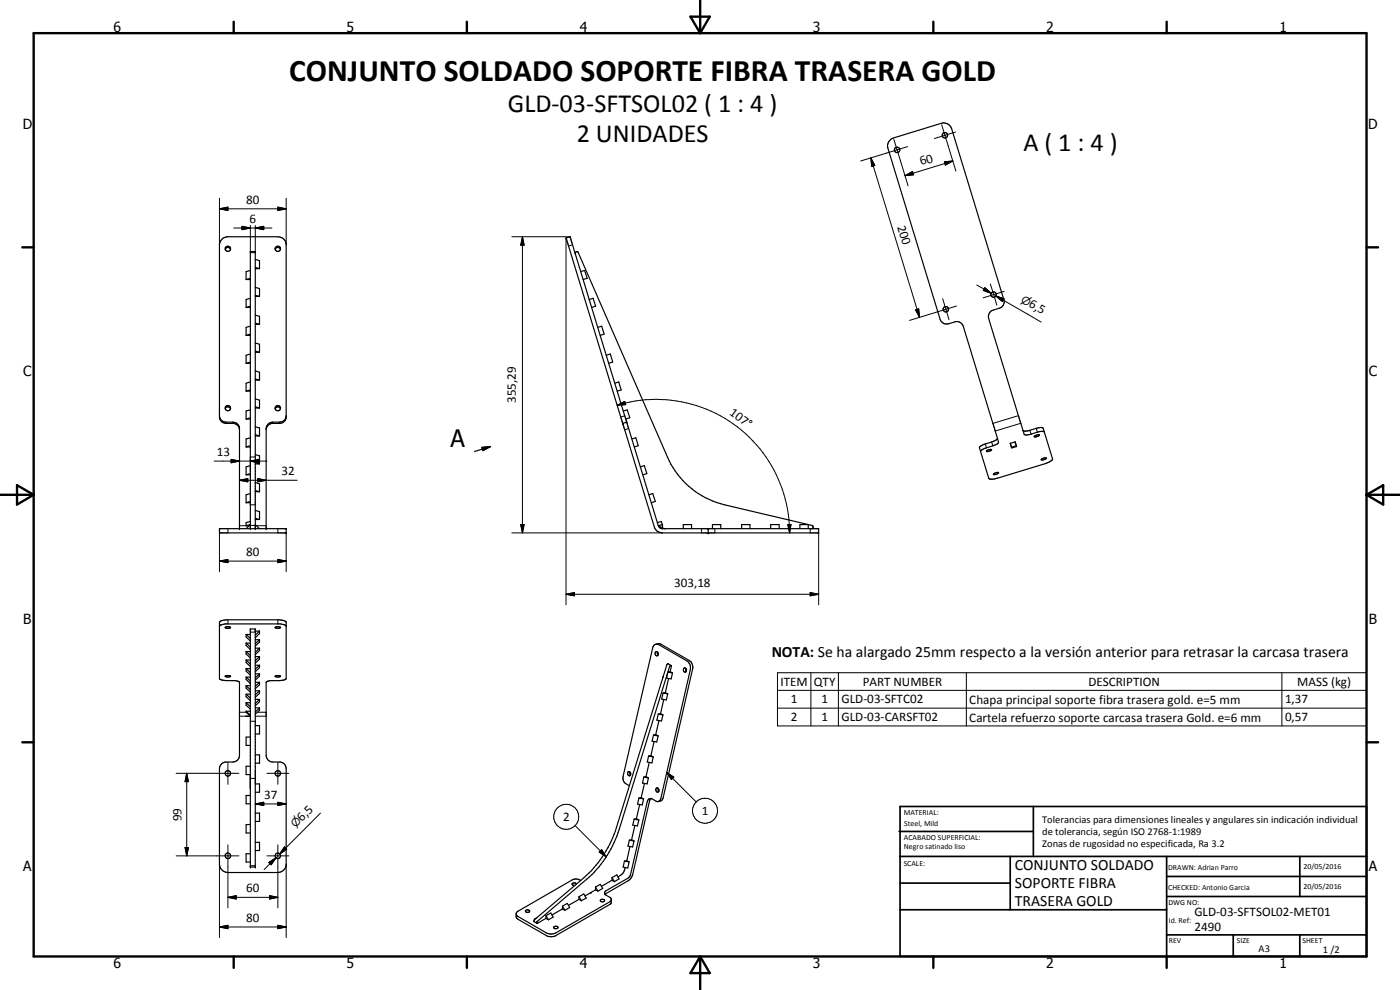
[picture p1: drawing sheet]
<svg xmlns="http://www.w3.org/2000/svg" width="420mm" height="297mm" viewBox="0 0 420 297" stroke-linecap="round" stroke-linejoin="round" font-family="sans-serif">
<g fill="none" stroke="#000" stroke-width=".35">
<path d="M67.6 74.8a.8 .8 0 0 1 .8-.6 .8 .8 0 0 1 .8 .6M76.6 77.9l1.3 .3v2.4M82.6 74.8a.8 .8 0 0 1 .8-.6 .8 .8 0 0 1 .7 .6M169.9 71.4l1.2-.4 .1 .4 16.6 54.3M169.9 71.4v.1M169.9 71.5l17 55.5M172.6 76.2a.5 .5 0 0 1 .3-.7 .5 .5 0 0 1 .7 .3l26.7 61.3a24.8 24.8 0 0 0 17.2 14.4l26.2 6.1 .3 .3-.3 .7M73.9 83.9h1.2M73.9 92.2h1.2M75.1 81.2l-1.2 .3v2.4M75.1 83.5l-1.2 .4M75.1 89.5l-1.2 .4v2.3"/>
<path d="M75.1 97.9l-1.2 .3v2.4M75.1 91.9l-1.2 .3M76.6 86.2l1.3 .4v2.3M76.6 94.6l1.3 .3v2.4M76.6 88.6l1.3 .3M76.6 88.9h1.3M76.6 80.2l1.3 .4M76.6 80.6h1.3M76.6 96.9l1.3 .4M76.6 97.3h1.3M174.3 81.5l1.2-.3 .7 2.3-1.2 .4M176.8 89.9l1.2-.4 .8 2.4-1.2 .3"/>
<path d="M179.4 98.2l1.2-.3 .7 2.3-1.2 .4M73.9 100.6h1.2M73.9 117.3h1.2M73.9 109h1.2M75.1 106.2l-1.2 .4v2.4M75.1 114.6l-1.2 .4v2.3M75.1 100.2l-1.2 .4M75.1 117l-1.2 .3M75.1 108.6l-1.2 .4M76.6 102.9l1.3 .4v2.4M76.6 111.3l1.3 .4v2.3M76.6 119.7l1.3 .4v2.3"/>
<path d="M76.6 105.3l1.3 .4M76.6 105.7h1.3M76.6 113.7l1.3 .3M76.6 114h1.3M181.9 106.6l1.3-.4 .7 2.4-1.2 .4M184.5 115l1.2-.4 .7 2.4-1.2 .3M65.9 124.8a1.93 1.93 0 0 0 2 1.9h2l1 .2 .7 .7 .2 .7M67.6 122.6a.81 .81 0 0 1 .8-.6 .81 .81 0 0 1 .8 .6M71.8 128.3a2.18 2.18 0 0 0-1.6-1.3h-2.3a2.01 2.01 0 0 1-2-1.9v-51.7a2.52 2.52 0 0 1 2.5-2.4h15a2.5 2.5 0 0 1 2.5 2.1v52a1.94 1.94 0 0 1-2 1.9l-2.7 .2-.9 .5-.4 .9M71.8 128.3l.1 .6M71.9 128.6v30M73.9 134.1h1.2"/>
<path d="M73.9 125.7h1.2M75.1 123l-1.2 .3v2.4M75.1 131.4l-1.2 .3v2.4M75.1 139.7l-1.2 .4v2.4M75.1 133.7l-1.2 .4M75.1 125.3l-1.2 .4M76.6 128.1l1.3 .3v2.4M76.6 136.4l1.3 .4v2.4M76.6 138.8l1.3 .4M76.6 139.2h1.3M76.6 122l1.3 .4M76.6 122.4h1.3"/>
<path d="M76.6 130.4l1.3 .4M76.6 130.8h1.3M79.9 128.6v30M79.9 128.6v.3M82.6 122.6a.81 .81 0 0 1 .8-.6 .81 .81 0 0 1 .7 .6M85.9 124.8a1.94 1.94 0 0 1-2 1.9h-2a2.01 2.01 0 0 0-2 1.9M144.6 134.2l2.6-.2-2.3 1.2zM147.2 134l-4.8 1.5M186.9 127l9.5 31.1a2.46 2.46 0 0 0 2.4 1.8h46.9v-1.3h-47.2l-.5-.2-.4-.7M186.9 127h.1M187.1 123.3l1.1-.3 .8 2.3-1.2 .4M187.8 125.7l.3 .9"/>
<path d="M188.1 126.6l9.5 31.1M188.1 126.7l-1.2 .3M188.1 126.7h.1M189.6 131.7l1.2-.3 .7 2.3-1.1 .4M296.1 135.2l1.5-.3-.3 .4-1 .2-.3-.1zM299.4 131.5l-.9 .7-3.2 1.1a1.82 1.82 0 0 0-1.3 1.1l.3 1.1M303.2 133l1.5-.4 .4 1.4-1.5 .4zM303.3 133.3h.1M304.6 132.6l.4 1.1-1.4 .5-.4-1.2M307 129.2a2.04 2.04 0 0 0 2.1-.1l3.4-.8 .6 .2 .3 1.2M310.5 130.9l.1-.2a1 1 0 0 1 1.3-.1l-1.1 .5h-.4zM312.5 137.8l.8-.4 .7 .1a1.24 1.24 0 0 1-1.5 .3z"/>
<path d="M313.4 129.7a1.84 1.84 0 0 0-2 0l-2 .6a2.36 2.36 0 0 1-2 0l-10.7-34.8a2 2 0 0 1 1.4-2.5l1.9-.5a1.94 1.94 0 0 0 1.3-2.5l-15.7-51.3a2.47 2.47 0 0 0-3.1-1.7l-14.4 4.4a2.54 2.54 0 0 0-1.6 3.1l15.6 51.3a2.08 2.08 0 0 0 2.6 1.4l1.9-.6a2.05 2.05 0 0 1 2.5 1.3l10.6 34.7a1.77 1.77 0 0 1-1.7 1.2l-2.3 .7a1.8 1.8 0 0 0-1.4 1M313.4 129.7l2.5 8a1.9 1.9 0 0 1-1.9 1.3l-14.6 4.5a3.3 3.3 0 0 1-2.7 0l-2.4-8M65.9 158.6h20v1.3h-20zM73.9 150.8h1.2M73.9 157.7l1.2-.3-1.2 1.2M73.9 157.7h.8M73.9 142.5h1.2M75.1 158.6v-83.1h1.5v83.1M75.1 148.1l-1.2 .4v2.3M75.1 156.5l-1.2 .3v.9M75.1 150.5l-1.2 .3M75.1 142.1l-1.2 .4"/>
<path d="M76.6 155.5l1.3 .4M76.6 155.9h1.3M76.6 153.2l1.3 .3v2.4M76.6 144.8l1.3 .4v2.3M76.6 157.4l1.3 1.2M76.6 147.2l1.3 .3M76.6 147.5h1.3M192.2 140.1l1.2-.4 .7 2.4-1.2 .4M194.7 148.5l1.2-.4 .8 2.4-1.2 .3M197.3 156.8l1.2-.3 .3 .9M197.8 157.7l1 .8M198.8 157.4l-1.2 .3"/>
<path d="M198.8 157.4v1.2M198.8 158.5l.6 .1M205.1 158.6v-1.2h2.4v1.2M212.5 158.6v1.3M213.8 158.6v-1.2h2.5v1.2M222.6 158.6v-1.2h2.5v1.2M231.3 158.6v-1.2h2.5v1.2M240.1 158.6v-1.2h2.5v1.2M298.1 142.2v.1M298.2 142.2l.3-.2a.87 .87 0 0 1 1.2-.1l-1.1 .5h-.4zM65.9 186.6l.6-.4 1.5-.2h15.7l1.6 .2 .6 .4v17l-.7 .4-4 .2-.9 .2-.4 .4v22.2a1.98 1.98 0 0 0 2 1.6h2.3a2.07 2.07 0 0 1 1.7 2v29a2.57 2.57 0 0 1-2.5 2.2h-15a2.59 2.59 0 0 1-2.5-2.5v-29l.3-.7 .7-.7 .6-.3h2.4a2 2 0 0 0 2-2v-21.8l-1-.5-3-.1a2.47 2.47 0 0 1-2-.6zM67.6 188.2l1-.2 .6 .3-1.1 .2z"/>
<path d="M69.2 188.3h.1M73.9 195.5h1.2M73.9 190.4v.7l1.2 1.2M73.9 193v.7l1.2 1.2M73.9 195.5v.7l1.2 1.2M73.9 198v.8l1.2 1.2M73.9 190.4l1.2 1.2M73.9 190.4h1.2M73.9 195.5l1.2 1.2M73.9 198l1.2 1.3M73.9 198h1.2M73.9 193l1.2 1.1"/>
<path d="M73.9 193h1.2M75.1 188.7h1.5v71.4h-1.5zM76.6 197h1.3M76.6 191.9h1.3M76.6 189.4h1.3M76.6 194.5h1.3M76.6 199.6h1.3M77.9 189.4v.7l-1.3 1.2M77.9 191.9v.8l-1.3 1.1M77.9 194.5v.7l-1.3 1.2M77.9 197v.8l-1.3 1.2M77.9 199.6v.7l-1.3 1.2"/>
<path d="M77.9 197l-1.3 1.2M77.9 191.9l-1.3 1.2M77.9 189.4l-1.3 1.1M77.9 194.5l-1.3 1.2M77.9 199.6l-1.3 1.2M82.6 188.2l.2-.1a1.08 1.08 0 0 1 1.3 .2l-1.1 .2zM84.2 188.3h-.1M85.9 187.8l-.4-.3-1.4-.3h-16.8a1.56 1.56 0 0 0-1.4 .7M196.8 193.3l1.4-.1 8.6 5a2.41 2.41 0 0 1 1 2.6l-8.8 38.6-.6 .9-.9 .2M197.3 195.6l.2 .9M201.4 199.7l-.8-.5-.5 .4-15.1 48.7a33.2 33.2 0 0 1-9.7 15l-14.9 12.6-.1 .7 .9 .4M201.4 199.7l-.5 .3-15.1 48.8a32.3 32.3 0 0 1-9.7 15l-14.9 12.7v.5"/>
<path d="M201.4 199.7l-.3 1.8M67.6 202.9l.4-.2h1l.2 .2M67.6 202.9v.1M67.6 203h1.6M69.2 202.9v.1M73.9 200.6v.7l1.2 1.3M73.9 203.2v.7l1.2 1.2M73.9 205.7v.8l1.2 1.1M73.9 208.3v.7l1.2 1.2M73.9 210.9v.7l1.2 1.2M73.9 213.4v.3l1.2 1.2h-1.2h1.2M73.9 200.6l1.2 1.2"/>
<path d="M73.9 200.6h1.2M73.9 205.7l1.2 1.2M73.9 205.7h1.2M73.9 210.9l1.2 1.1M73.9 210.9h1.2M73.9 213.4l1.2 1.2M73.9 213.4h1.2M73.9 208.3l1.2 1.2M73.9 208.3h1.2M73.9 203.2l1.2 1.1M73.9 203.2h1.2M76.6 217.7h1.3v2.5h-1.3"/>
<path d="M76.6 212.4h1.3M76.6 207.3h1.3M76.6 202.2h1.3M76.6 204.7h1.3M76.6 209.8h1.3M77.9 202.2v.7l-1.3 1.2M77.9 204.7v.7l-1.3 1.2M77.9 207.3v.7l-1.3 1.2M77.9 209.8v.8l-1.3 1.2M77.9 212.4v.7l-1.3 1.2M77.9 212.4l-1.3 1.2M77.9 207.3l-1.3 1.1"/>
<path d="M77.9 202.2l-1.3 1.2M77.9 204.7l-1.3 1.2M77.9 209.8l-1.3 1.2M82.6 202.9l.4-.2h.8l.4 .2M82.6 202.9v.1M82.6 203h1.5M84.2 202.9l-.1 .1M197.6 214.2l-.5 1.9 1.4 .2 .5-1.8M197.6 214.2l1.4 .3M197.8 216.2l-1 4.2M198.2 214.1l.8 .4M198.2 214.1l-.6 .1"/>
<path d="M199 207.9l-.4 1.9 1.4 .2 .4-1.8M199 207.9l1.4 .3M199 203.1v.1M199.2 209.8l-1 4.3M199.7 207.8l.7 .4M199.7 207.8l-.7 .1M200.4 201.7l-.3 1.8 1.3 .2 .4-1.8M200.4 201.7l1.4 .2M200.6 203.6l-.9 4.2M201.1 201.5l.7 .4M201.1 201.5l-.7 .2M205.8 200.5l.2 .9"/>
<path d="M75.1 236.5h.1M75.1 221.1h-1.2v2.5h1.2M75.1 229.9h-1.2v2.5h1.2M75.1 238.7h-1.2v2.5h1.2M76.6 235.2h1.3v2.5h-1.3M76.6 226.5h1.3v2.5h-1.3M76.6 231.4l.1 3.8M188.9 235.8l-1.6-1.2-.3-1.6 8.9-38.6a1.25 1.25 0 0 1 1.8-1l8.5 4.9a2.43 2.43 0 0 1 1 2.7l-8.9 38.6-.5 .8-.5 .1-1.6-.8a1.02 1.02 0 0 0-1.4 .8l-5.2 22.2-.6 .7-6.6 3.9a.72 .72 0 0 0-.5 .6 .72 .72 0 0 0 .5 .7l1.5 1.1 .1 1.1-.3 .5-16.4 9.4a3.1 3.1 0 0 1-2.8 0l-8.5-4.9-.6-.6v-1M189 231.6l.3 .9M191.8 239.4l-.5 1.9 1.4 .2 .5-1.8M191.8 239.4l1.4 .3M192.4 239.3l.8 .4"/>
<path d="M192.4 239.3l-.6 .1M193.2 233.2l-.4 1.7 1.4 .3 .4-1.8M193.2 233.2l1.4 .2M193.4 235.1l-1 4.2M193.9 233l.7 .4M193.9 233l-.7 .2M194.6 226.9l-.3 1.7 1.4 .3 .3-1.8M194.6 226.9l1.4 .2M194.8 228.8l-.9 4.2M195.4 226.7l.6 .4M195.4 226.7l-.8 .2M195.4 239.6l-.5 .7-5.3 22.9-.8 .9-7.2 4.3"/>
<path d="M196.1 220.6l-.4 1.8 1.4 .2 .4-1.8M196.1 220.6l1.4 .2M196.3 222.5l-.9 4.2M196.8 220.4l.7 .4M196.8 220.4l-.7 .2M197 236.5a.67 .67 0 0 1 .7 .4 .67 .67 0 0 1-.2 .8 .7 .7 0 0 1-.6-.5 .7 .7 0 0 1 .1-.7zM197.5 236.5l.2 .9M75.1 247.4h-1.2v2.5h1.2M75.1 256.2h-1.2v2.5h1.2M76.6 244h1.3v2.5h-1.3M76.6 252.7h1.3v2.5h-1.3M187.4 258.4l-.4 1.8 1.4 .2 .4-1.8"/>
<path d="M187.4 258.4l1.4 .2M188.1 258.2l.7 .4M188.1 258.2l-.7 .2M188.9 252.1l-.4 1.8 1.4 .2 .4-1.8M188.9 252.1l1.4 .2M189 254l-.9 4.2M189.6 251.9l.7 .4M189.6 251.9l-.7 .2M190.3 245.8l-.4 1.8 1.4 .2 .4-1.8M190.3 245.8l1.4 .2M190.5 247.7l-.9 4.2M191 245.6l.7 .4"/>
<path d="M191 245.6l-.7 .2M192 241.4l-1 4.2M157.7 273.3l.1-.1a.58 .58 0 0 1 .7-.3 .58 .58 0 0 1 .3 .7l-.9 .1zM161.1 275.4l-.8 .4h.2M163.9 275.5l-2.7 1.5M163.9 274.7l.7 1.3M163.9 274.7v.8M163.9 275.5l.7 .5M163.9 274.7l1.4-.8 .7 1.3-1.4 .8M166.2 278.2a.69 .69 0 0 1 .7-.3 .69 .69 0 0 1 .5 .5l-.8 .2zM168.8 272.7l-3.2 1.8M168.8 271.9l.7 1.2"/>
<path d="M168.8 271.9v.8M168.8 272.7l.7 .4M168.8 271.9l1.5-.8 .7 1.2-1.5 .8M173 265.3a.7 .7 0 0 0-.7-.4 .7 .7 0 0 0-.6 .4l.8 .3M173.8 269.8l-3.2 1.9M173.8 269l.7 1.3M173.8 269v.8M173.8 269.8l.7 .5M173.8 269l1.4-.8 .7 1.3-1.4 .8M174.3 264.2l-.3-.2a2.33 2.33 0 0 0-2.3 0l-16.2 9.4a.86 .86 0 0 0-.6 .8 .86 .86 0 0 0 .6 .8l8.5 4.9a3.1 3.1 0 0 0 2.8 0l16.2-9.3 .5-.6M178.7 267l-3.2 1.8M178.7 266.1l.7 1.3"/>
<path d="M178.7 266.1v.9M178.7 267l.7 .4M178.7 266.1l1.5-.8 .7 1.3-1.5 .8M180.2 270.1a.78 .78 0 0 1 1.2 .1 .68 .68 0 0 1-.6 .4 .68 .68 0 0 1-.6-.5zM183.7 264.1l-3.2 1.8M183.7 263.3l.7 1.2M183.7 263.3v.8M183.7 264.1l.7 .4M183.7 263.3l1.4-.8 .7 1.2-1.4 .8M187.6 260.3l-.8 1.8-1.3 1"/>
<circle cx="269.2" cy="45" r=".82"/>
<circle cx="283.6" cy="40.6" r=".82"/>
<circle cx="68.4" cy="74.6" r=".8"/>
<circle cx="83.4" cy="74.7" r=".8"/>
<circle cx="283.8" cy="92.8" r=".82"/>
<circle cx="298.2" cy="88.4" r=".81"/>
<circle cx="68.4" cy="122.5" r=".8"/>
<circle cx="83.4" cy="122.5" r=".8"/>
<circle cx="197.1" cy="196.1" r=".54"/>
<circle cx="205.6" cy="201.1" r=".57"/>
<circle cx="68.4" cy="232" r=".8"/>
<circle cx="83.4" cy="232" r=".82"/>
<circle cx="188.9" cy="232.2" r=".57"/>
<circle cx="68.4" cy="256.8" r=".82"/>
<circle cx="83.4" cy="256.8" r=".83"/>
</g>
<g fill="#000">
<circle cx="186.9" cy="127" r=".18"/>
<circle cx="304.7" cy="132.8" r=".18"/>
<circle cx="71.9" cy="158.6" r=".18"/>
<circle cx="75.1" cy="158.6" r=".18"/>
<circle cx="76.6" cy="158.6" r=".18"/>
<circle cx="79.9" cy="158.6" r=".18"/>
<circle cx="85.9" cy="158.6" r=".18"/>
<circle cx="85.9" cy="159.9" r=".18"/>
<circle cx="212.5" cy="159.9" r=".18"/>
<circle cx="212.5" cy="158.6" r=".18"/>
<circle cx="75.1" cy="260.1" r=".18"/>
<circle cx="76.6" cy="260.1" r=".18"/>
<circle cx="177.3" cy="267.8" r=".18"/>
</g>
<g fill="none" stroke="#000" stroke-width=".3">
<path d="M282.6 37.4l4.3 14M286.8 39.6l-6.4 2M65.9 59.5v13.9M85.9 59.5v13.9M261.4 47.4l1.1 2.3-.9 .2zM261.4 47.4l14.6 47.8M268.3 41.8l.9 3.2M269.2 45l-10.9 3.3M269.2 45l3.3 10.8M271.6 52.7l2.2-1.2 .3 1zM272.4 44l-3.2 1M283.4 48.6l2.6-.3-2.3 1.2z"/>
<path d="M286 48.3l-14.4 4.4M65.9 62.7l2.5-.6v1.1zM65.9 62.7h20M70.1 68.4h11.5M72.6 67.9l2.5 .5-2.5 .5zM75.1 75.8h1.5M75.1 67.6v7.9M76.6 68.4l2.6-.5v1zM76.6 67.6v7.9M83.4 62.1l2.5 .6-2.5 .5zM153.6 71h17.5M156.8 71l.5 2.6h-1z"/>
<path d="M156.8 71v88.9M169.9 71.4v110.1M171.8 73.4l-1.2 .4M274.8 93l.9-.3 .3 2.5zM282.9 89.6l1.9 6.3M287.1 91.8l-14.1 4.3M293.1 85.5l4.4 2.5M295.6 86.3l1.9 1.7-2.4-.8zM297.2 85.2l1 3.2M298.2 88.4l-3.1 1M298.2 88.4l1 3.2M298.9 88.8l2.4 .8-.5 .9z"/>
<path d="M298.9 88.8l2.2 1.2M298.9 88.8l13.6 7.8M301.4 87.4l-3.2 1M64.3 138.3h15.8M67.9 126.7v.3M69.4 137.8l2.5 .5-2.5 .6zM69.9 126.7v.3M75.1 138.3l2.5-.5v1.1zM76.6 137.1h-1.5v4.4M81.9 126.7v.3M83.9 126.7v.3M185.2 121.6l2.3-1.2 .3 1z"/>
<path d="M185.2 121.6a40 40 0 0 1 51.8 38.3M187.5 124.8l-1.2 .3M188.7 128.6l-1.2 .3M295.7 133.2l.4 1.2M297.6 132.6l.4 1.2M305.6 124.7l-7.6 2.3M306.4 127l-7.7 2.3M309.1 129.1l.3 1.2M311 128.5l.4 1.2M65.9 159.9v11.6M68.4 158.6v1.3M71.9 144.1l2.5-.5v1z"/>
<path d="M71.9 157.7h2.8M71.9 144.1h17.3M75.1 151.5h1.5M75.1 157.6h1.5M77 157.7h2.9M77.4 143.6l2.5 .5-2.5 .5zM83.4 158.6v1.3M85.9 159.9v11.6M153.6 159.9h45.2M156.3 157.4h1l-.5 2.5zM210.5 158.6v1.3M214.5 158.6v1.3"/>
<path d="M236.4 157.4h1l-.4 2.5zM243.2 158.6v1.3M245.7 159.9v21.6M65.9 168.4l2.5-.5v.9zM65.9 168.4h20M83.4 167.9l2.5 .5-2.5 .4zM169.9 178.3l2.5-.5v1zM169.9 178.3h75.8M243.2 177.8l2.5 .5-2.5 .5zM68.4 186v1.2M75.1 189.7h1.5M83.4 186v1.2"/>
<path d="M71.9 213.7h2M71.9 214.9h2M75.1 216.4h1.5M76.6 214.9h3.3M77.3 213.7h2.6M233.3 201.8h176.8v16h-176.8zM233.3 207.1h176.8M233.3 212.5h176.8M243.4 201.8v16M251.6 201.8v16M290 201.8v16M384.7 201.8v16"/>
<path d="M52.9 232h18.8M56 232l.5 2.5h-1zM56 232v24.8M68.4 228.7v6.6M75.1 233.6h1.5M80.1 232h6.6M83.4 228.7v6.6M200.1 231.8l2.1 1.4-.7 .7zM200.1 231.8l8.8 8.8M52.9 256.8h18.8M55.5 254.3h1l-.5 2.5zM65.9 259.3v22"/>
<path d="M68.4 253.5v18.9M75.1 259.8h1.5M76.6 241.2l2.6-.5v1zM76.6 241.2h9.3M80.1 256.8h6.6M80.7 258.8l2.1-1.5-1.4 2.2zM82.8 257.3l-3.5 3.6M83.4 240.7l2.5 .5-2.5 .5zM83.4 253.5v18.9M85.4 254.1l.7 .7-2.1 1.4zM85.7 254.4l-1.7 1.8M85.9 259.3v22"/>
<path d="M96.2 244l-12.2 12.2M172.6 247.7l9.3 9.4M179.8 255.7l.7-.8 1.4 2.2zM180.5 254.9l1.4 2.2-2.1-1.4zM65.9 278.1l2.5-.5v1zM65.9 278.1h20M68.4 269.2l2.5-.5v1zM68.4 269.2h15M80.9 268.7l2.5 .5-2.5 .5zM83.4 277.6l2.5 .5-2.5 .5z"/>
<circle cx="169.9" cy="245.1" r="3.7"/>
<circle cx="211.6" cy="243.2" r="3.7"/>
</g>
<g fill="none" stroke="#000" stroke-width=".71">
<path d="M10.1 9.9h400v277.1h-400zM70.1 6.5v3.4M140.1 6.5v3.4M207.2 5h5.8l-2.9 4.9zM210.1 0v9.9M280.1 6.5v3.4M350.1 6.5v3.4M6.7 74.2h3.4M410.1 74.2h3.5M.1 148.5h10M5.1 145.6l5 2.9-5 2.9zM410.1 148.5h10"/>
<path d="M410.1 148.5l5-2.9v5.8zM6.7 222.7h3.4M410.1 222.7h3.5M70.1 287v3.4M140.1 287v3.4M210.1 287v10M210.1 287l2.9 5h-5.8zM280.1 287v3.4M350.1 287v3.4"/>
</g>
<g fill="none" stroke="#000" stroke-width=".51">
<path d="M269.8 249.5h40.3M270.1 242h140v45h-140zM270.1 257h140M303.2 257v16M310.1 242v15M350.1 257v30M390.1 257v12M270.1 265h33.1M270.1 273h80M350.1 269h60M350.1 263h60M350.1 280.5h60"/>
<path d="M370.1 280.5v6.5M390.1 280.5v6.5"/>
</g>
<g fill="#000">
<path d="M261.4 47.4l1.1 2.3-.9 .2zM271.6 52.7l2.2-1.2 .3 1zM283.4 48.6l2.6-.3-2.3 1.2zM65.9 62.7l2.5-.6v1.1zM72.6 67.9l2.5 .5-2.5 .5zM76.6 68.4l2.6-.5v1zM83.4 62.1l2.5 .6-2.5 .5zM156.8 71l.5 2.6h-1zM274.8 93l.9-.3 .3 2.5zM295.6 86.3l1.9 1.7-2.4-.8zM298.9 88.8l2.4 .8-.5 .9zM69.4 137.8l2.5 .5-2.5 .6z"/>
<path d="M75.1 138.3l2.5-.5v1.1zM144.6 134.2l2.6-.2-2.3 1.2zM185.2 121.6l2.3-1.2 .3 1zM71.9 144.1l2.5-.5v1zM77.4 143.6l2.5 .5-2.5 .5zM156.3 157.4h1l-.5 2.5zM236.4 157.4h1l-.4 2.5zM65.9 168.4l2.5-.5v.9zM83.4 167.9l2.5 .5-2.5 .4zM169.9 178.3l2.5-.5v1zM243.2 177.8l2.5 .5-2.5 .5zM56 232l.5 2.5h-1z"/>
<path d="M200.1 231.8l2.1 1.4-.7 .7zM55.5 254.3h1l-.5 2.5zM76.6 241.2l2.6-.5v1zM80.7 258.8l2.1-1.5-1.4 2.2zM83.4 240.7l2.5 .5-2.5 .5zM85.4 254.1l.7 .7-2.1 1.4zM180.5 254.9l1.4 2.2-2.1-1.4zM65.9 278.1l2.5-.5v1zM68.4 269.2l2.5-.5v1zM80.9 268.7l2.5 .5-2.5 .5zM83.4 277.6l2.5 .5-2.5 .5z"/>
</g>
<text font-size="9.4" x="86.8" y="24.2">CONJUNTO SOLDADO SOPORTE FIBRA TRASERA GOLD</text>
<g font-size="7.9">
<text x="152.4" y="33.7">GLD-03-SFTSOL02 ( 1 : 4 )</text>
<text x="173.1" y="42.7">2 UNIDADES</text>
<text x="307.1" y="45.4">A ( 1 : 4 )</text>
</g>
<text font-size="7.2" x="135.2" y="134">A</text>
<g font-size="4.7">
<text x="231.6" y="197.1">NOTA: Se ha alargado 25mm respecto a la versión anterior para retrasar la carcasa trasera</text>
<text x="304.6" y="261.1">CONJUNTO SOLDADO</text>
<text x="304.6" y="266.5">SOPORTE FIBRA</text>
<text x="304.6" y="271.9">TRASERA GOLD</text>
</g>
<g font-size="4.2">
<text x="34" y="9.6">6</text>
<text x="104" y="9.6">5</text>
<text x="174" y="9.6">4</text>
<text x="244" y="9.6">3</text>
<text x="314" y="9.6">2</text>
<text x="384" y="9.6">1</text>
<text x="6.8" y="38.7">D</text>
<text x="410.6" y="38.7">D</text>
<text x="7" y="112.9">C</text>
<text x="410.8" y="112.9">C</text>
<text x="7" y="187.1">B</text>
<text x="410.8" y="187.1">B</text>
<text x="7" y="261.4">A</text>
<text x="410.8" y="261.4">A</text>
<text x="34" y="290.4">6</text>
<text x="104" y="290.4">5</text>
<text x="174" y="290.4">4</text>
<text x="244" y="290.4">3</text>
<text x="314" y="290.4">2</text>
<text x="384" y="290.4">1</text>
</g>
<g font-size="3.9">
<text x="276.4" y="49.6" transform="rotate(-17 276.4 49.6)">60</text>
<text x="73.9" y="61.1">80</text>
<text x="74.9" y="66.9">6</text>
<text x="269.3" y="68" transform="rotate(73 269.3 68)">200</text>
<text x="308.6" y="91.9" transform="rotate(30 308.6 91.9)">6,5</text>
<text x="154.8" y="121" transform="rotate(-90 154.8 121)">355,29</text>
<text x="218.8" y="124.3" transform="rotate(36 218.8 124.3)">107°</text>
<text x="65.1" y="136.8">13</text>
<text x="84.4" y="142.6">32</text>
<text x="73.9" y="166.8">80</text>
<text x="202.3" y="176.2">303,18</text>
<text x="234.3" y="205.7">ITEM</text>
<text x="244.3" y="205.8">QTY</text>
<text x="258.9" y="205.7">PART NUMBER</text>
<text x="326.6" y="205.8">DESCRIPTION</text>
<text x="389.3" y="205.9">MASS (kg)</text>
<text x="237.4" y="211.1">1</text>
<text x="246.5" y="211.1">1</text>
<text x="252.6" y="211.1">GLD-03-SFTC02</text>
<text x="290.9" y="211.2">Chapa principal soporte fibra trasera gold. e=5 mm</text>
<text x="385.6" y="211.1">1,37</text>
<text x="237.4" y="216.4">2</text>
<text x="246.5" y="216.4">1</text>
<text x="252.6" y="216.4">GLD-03-CARSFT02</text>
<text x="290.9" y="216.5">Cartela refuerzo soporte carcasa trasera Gold. e=6 mm</text>
<text x="385.6" y="216.4">0,57</text>
<text x="79.3" y="239.6">37</text>
<text x="210.6" y="244.5">1</text>
<text x="54.5" y="246.4" transform="rotate(-90 54.5 246.4)">99</text>
<text x="90.6" y="246.5" transform="rotate(-45 90.6 246.5)">6,5</text>
<text x="169" y="246.3">2</text>
<text x="73.9" y="267.7">60</text>
<text x="358.5" y="275">GLD-03-SFTSOL02-MET01</text>
<text x="73.9" y="276.6">80</text>
<text x="358.5" y="279.4">2490</text>
</g>
<g font-size="3.3">
<text x="306.1" y="90.5" transform="rotate(30 306.1 90.5)">⌀</text>
<text x="88.6" y="248.5" transform="rotate(-45 88.6 248.5)">⌀</text>
</g>
<g font-size="3.1">
<text x="312.7" y="246.8">Tolerancias para dimensiones lineales y angulares sin indicación individual</text>
<text x="312.7" y="250.4">de tolerancia, según ISO 2768-1:1989</text>
<text x="312.7" y="254">Zonas de rugosidad no especificada, Ra 3.2</text>
<text x="377.7" y="285.6">A3</text>
<text x="397" y="285.9">1 /2</text>
</g>
<g font-size="2.4">
<text x="271.2" y="244.4">MATERIAL:</text>
<text x="271.3" y="252">ACABADO SUPERFICIAL:</text>
<text x="271.4" y="247.9">Steel, Mild</text>
<text x="271.3" y="254.6">Negro satinado liso</text>
<text x="271.2" y="259.7">SCALE:</text>
<text x="350.6" y="261">DRAWN: Adrian Parro</text>
<text x="391.2" y="260.6">20/05/2016</text>
<text x="350.6" y="267">CHECKED: Antonio Garcia</text>
<text x="391.2" y="266.7">20/05/2016</text>
<text x="350.6" y="271.4">DWG NO:</text>
<text x="350.8" y="276.9">Id. Ref:</text>
<text x="350.8" y="282.8">REV</text>
<text x="371.2" y="282.9">SIZE</text>
<text x="390.9" y="282.9">SHEET</text>
</g>
</svg>
